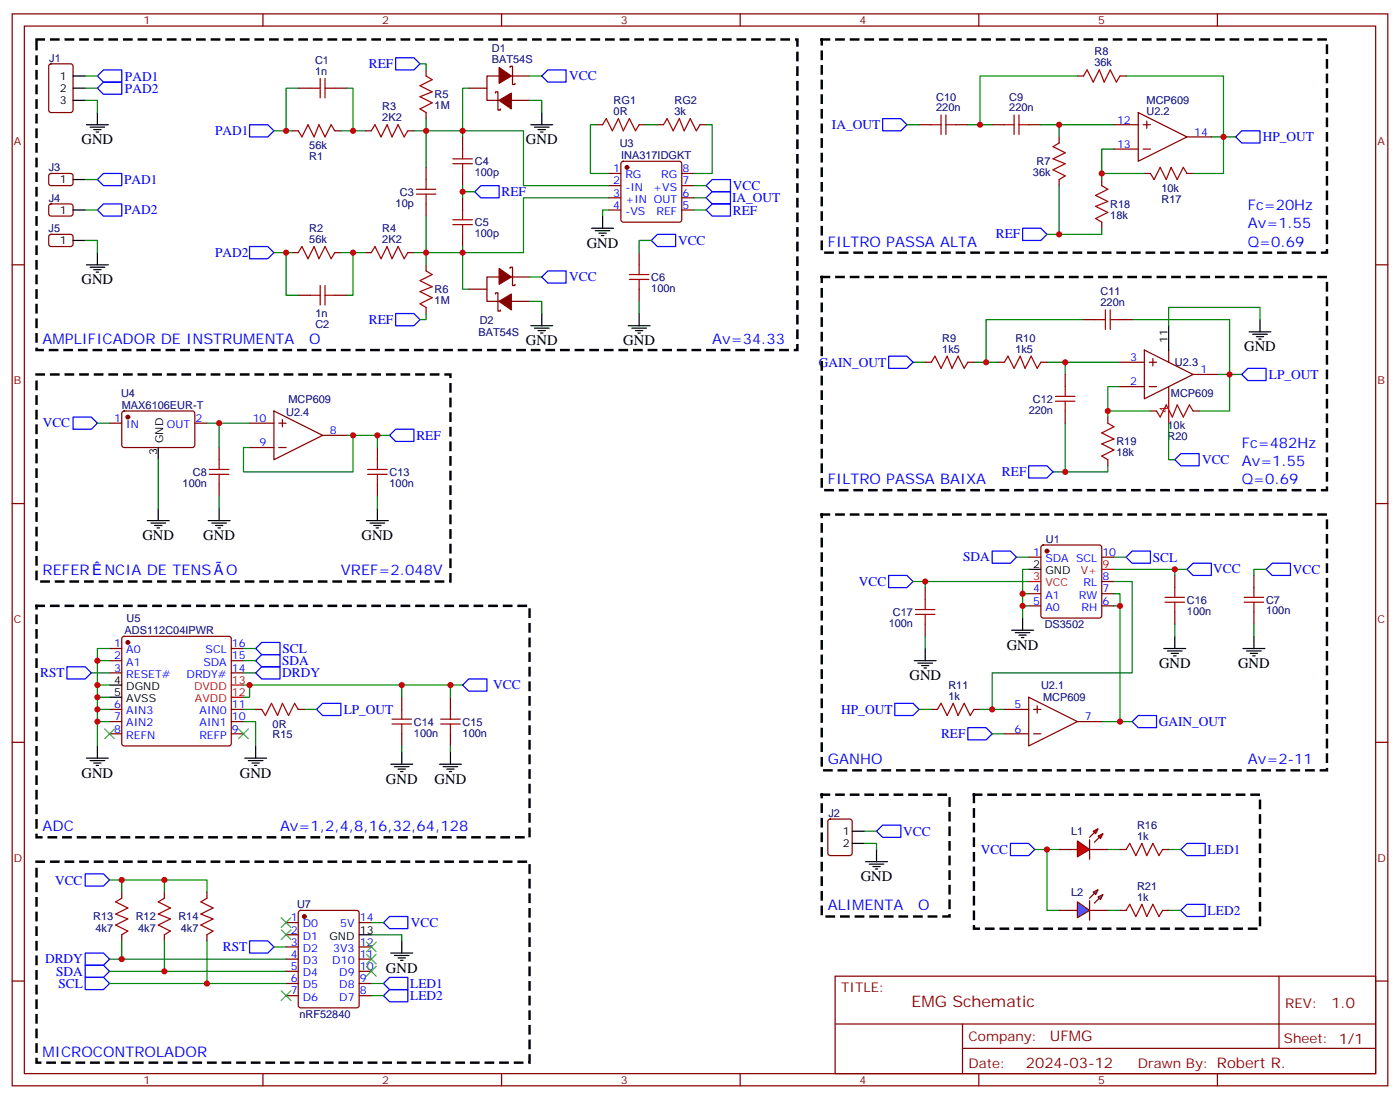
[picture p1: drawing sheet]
<svg xmlns="http://www.w3.org/2000/svg" width="406mm" height="318mm" viewBox="0 0 406 318" stroke-linecap="round" stroke-linejoin="round" font-family="sans-serif">
<g fill="none" stroke="#870000" stroke-width=".35">
<path d="M3.5 4h398.7v310.5h-398.7zM7.1 7.5h391.5v303.4h-391.5zM14.3 18.7l.5-.2h5.7l.6 .4 .1 13-.5 .6-5.9 .1-.6-.5-.1-12.9zM76.2 4v3.5M145.3 4v3.5M147.8 19.5v-.3h.7v5.3h.7v-.4M214.5 4v3.5M283.6 4v3.5M352.8 4v3.5M84.7 37.9h1.7M86.4 25.5h3.6M97 37.9h1.8"/>
<path d="M97 25.5h3.5M105.8 37.9h1.8M118.2 37.9h1.7M123.5 20.2v1.8M123.5 32.6v1.8M134.1 39.7v3.5M135.8 25.5h5.3M143.6 27v-.4h.7v5.3h.7v-.4M144.6 22h-3.5v7.1h3.5M148.2 29.1h5.3M148.2 22h5.3M172.9 36.1h1.7"/>
<path d="M185.2 36.1h1.8M190.5 36.1h1.8M202.8 36.1h1.8M266.3 36.1h3.6M276.9 36.1h3.6M287.5 36.1h3.5M298.1 36.1h3.5M306.9 39.7v1.7M312.2 22h1.8M322.8 36.1h7M324.6 22h1.7M329.8 32.6l14.2 7.1-14.2 7z"/>
<path d="M331.3 36.1h2.1M332.3 35.1v2.1M344 39.7h7M14.3 50.4l.5-.2 5.9 .1 .5 .6-.1 2.4-.6 .5-6-.1-.4-.6v-2.2zM14.3 59.3l.5-.2h5.9l.5 .7-.1 2.4-.6 .4-6-.1-.4-.6v-2.1zM123.5 48.5v3.5M123.5 59.1v3.5M134.1 50.2v3.6M134.1 57.3v3.5M176.4 50.2h3.5M176.4 53.8h3.5M176.4 57.3h3.5"/>
<path d="M180.2 46.9l.4-.2h16.2l.5 .2 .3 .5v16.2l-.3 .5-.5 .2h-16.2l-.5-.2-.2-.5v-16.2zM197.6 50.2h3.5M197.6 53.8h3.5M197.6 57.3h3.5M306.9 52v1.8M319.3 52v1.8M322.8 43.2h7M331.3 43.2h2.1M331.6 50.2h1.8M344 50.2h1.7M3.5 76.7h3.6M14.3 68.1l.5-.2h5.9l.5 .7-.1 2.4-.6 .4-6-.1-.4-.6v-2.1z"/>
<path d="M84.7 73.2h1.7M97 73.2h1.8M105.8 73.2h1.8M118.2 73.2h1.7M123.5 76.7v1.8M134.1 67.9v3.5M147.8 77.8v-.4h.7v5.3h.7v-.4M176.4 60.8h3.5M185.2 73.2v3.5M197.6 60.8h3.5M319.3 64.3v1.8M398.6 76.7h3.6"/>
<path d="M86.4 85.5h3.6M97 85.5h3.5M123.5 89v1.8M135.8 83.7h5.3M143.6 85.2v-.4h.7v5.3h.7v-.4M144.6 80.2h-3.5v7.1h3.5M148.2 87.3h5.3M148.2 80.2h5.3M185.2 83.7v3.6M314 92.6h3.5M324.6 92.6h3.5M35.5 119.2l.5-.2 20 .1 .4 .6v9.5l-.7 .4-20-.1-.4-.6v-9.2z"/>
<path d="M79.4 119l14.1 7.1-14.1 7zM268.1 104.9h1.8M280.5 104.9h1.7M289.3 104.9h1.7M301.6 104.9h1.8M308.7 108.4v3.6M308.7 119v3.6M324.6 104.9h7M324.6 112h7M331.6 101.4l14.1 7-14.1 7.1zM333 104.9h2.1M333 112h2.1"/>
<path d="M333.4 119h1.7M334.1 103.9v2.1M338.7 101.4v3.5M338.7 112v3.5M345.7 119h1.8M345.7 108.4h7.1M31.7 122.6h3.6M56.4 122.6h3.6M63.5 129.6v3.5M72.3 122.6h7.1M72.3 129.6h7.1M80.8 122.6h2.1"/>
<path d="M80.8 129.6h2.1M81.8 121.5v2.1M93.5 126.1h7M109.4 129.6v3.5M321 120.8v1.8M321 133.1v1.8M3.5 145.8h3.6M63.5 140.2v3.5M109.4 140.2v3.5M301.9 158l.4-.2h16.3l.5 .2 .2 .5v19.8l-.3 .5-.4 .2h-16.3l-.5-.2-.2-.5v-19.8zM398.6 145.8h3.6M268.1 170.2v3.5"/>
<path d="M298.1 161.4h3.5M298.1 171.9h3.5M298.1 175.5h3.5M319.3 161.4h3.5M319.3 171.9h3.5M319.3 175.5h3.5M319.3 168.4h3.5M340.4 166.7v3.5M340.4 177.2v3.6M363.4 166.7v3.5M363.4 177.2v3.6M31.7 187.8h3.6"/>
<path d="M31.7 191.3h3.6M31.7 194.9h3.6M35.5 184.5l.5-.2h30.3l.5 .2 .2 .5v30.3l-.2 .5-.5 .2h-30.3l-.5-.2-.2-.5v-30.3zM67 187.8h3.6M67 191.3h3.6M67 194.9h3.6M268.1 180.8v3.5M3.5 215h3.6M31.7 205.5h3.6M31.7 209h3.6M31.7 212.5h3.6M67 205.5h3.6"/>
<path d="M67 209h3.6M67 212.5h3.6M74.1 205.5h1.7M86.4 205.5h1.8M116.4 201.9v3.6M116.4 212.5v3.5M130.5 201.9v3.6M130.5 212.5v3.5M269.9 205.5h1.7M282.2 205.5h1.8M291 205.5h7.1M291 212.5h7.1"/>
<path d="M298.1 201.9l14.1 7.1-14.1 7zM299.5 205.5h2.1M299.5 212.5h2.1M300.6 204.4v2.1M312.2 209h7.1M398.6 215h3.6M240.1 237.4l.5-.2h5.6l.7 .4v9.5l-.4 .6-5.9 .1-.7-.5v-9.4zM35.3 258.4v1.7M47.6 258.4v1.7M60 258.4v1.7M35.3 270.7v1.8M47.6 270.7v1.8"/>
<path d="M60 270.7v1.8M82.9 267.2h3.5M82.9 270.7h3.5M82.9 274.2h3.5M82.9 277.8h3.5M86.7 263.9l.4-.2h16.3l.6 .4 .1 27.1-.5 .6-16.5 .1-.6-.5-.1-27zM104.1 267.2h3.5M104.1 274.2h3.5M104.1 277.8h3.5M3.5 284.1h3.6M82.9 281.3h3.5M82.9 284.8h3.5"/>
<path d="M82.9 288.4h3.5M104.1 281.3h3.5M104.1 284.8h3.5M104.1 288.4h3.5M242 282.7h156.6v28.2h-156.6zM242 296.6h156.5M278.9 296.6v14.1M370.6 282.7v20.9M398.6 284.1h3.6M76.2 310.9v3.6M145.3 310.9v3.6M214.5 310.9v3.6"/>
<path d="M278.9 303.6h119.6M283.6 310.9v3.6M352.8 310.9v3.6"/>
</g>
<g fill="none" stroke="#a10000" stroke-width=".35">
<path d="M86.4 37.9l1.1 1.8 1.8-3.6 1.7 3.6 1.4-3.6 1.8 3.6 1.8-3.6 1 1.8M90 25.5h2.8M92.8 22.7v5.7M94.2 22.7v5.7M94.2 25.5h2.8M107.6 37.9l1.1-1.8 1.7 3.6 1.8-3.6 1.4 3.6 1.8-3.6 1.7 3.6 1.1-1.8M123.5 22l1.7 1.1-3.5 1.7 3.5 1.8-3.5 1.4 3.5 1.8-3.5 1.7 1.8 1.1M174.6 36.1l1.1-1.7 1.7 3.5 1.8-3.5 1.4 3.5 1.8-3.5 1.7 3.5 1.1-1.8M192.3 36.1l1-1.7 1.8 3.5 1.7-3.5 1.5 3.5 1.7-3.5 1.8 3.5 1-1.8M269.9 36.1h2.8M272.7 33.3v5.6M274.1 36.1h2.8"/>
<path d="M274.1 33.3v5.6M291 36.1h2.9M293.9 33.3v5.6M295.3 36.1h2.8M295.3 33.3v5.6M314 22l1-1.8 1.8 3.6 1.8-3.6 1.4 3.6 1.7-3.6 1.8 3.6 1.1-1.8M120.6 56.2h5.7M120.6 54.8h5.7M123.5 52v2.8M123.5 56.2v2.9M131.2 47.4h5.7M131.2 46h5.7"/>
<path d="M134.1 43.2v2.8M134.1 47.4v2.8M306.9 41.4l-1.7 1.1 3.5 1.7-3.5 1.8 3.5 1.4-3.5 1.8 3.5 1.7-1.8 1.1M319.3 53.8l1.7 1-3.5 1.8 3.5 1.7-3.5 1.5 3.5 1.7-3.5 1.8 1.8 1M333.4 50.2l1 1.8 1.8-3.5 1.8 3.5 1.4-3.5 1.7 3.5 1.8-3.5 1.1 1.7M86.4 73.2l1.1-1.8 1.8 3.5 1.7-3.5 1.4 3.5 1.8-3.5 1.8 3.5 1-1.7M107.6 73.2l1.1-1.8 1.7 3.5 1.8-3.5 1.4 3.5 1.8-3.5 1.7 3.5 1.1-1.7M123.5 78.5l1.7 1-3.5 1.8 3.5 1.7-3.5 1.5 3.5 1.7-3.5 1.8 1.8 1M131.2 65.1h5.7M131.2 63.6h5.7M134.1 60.8v2.8M134.1 65.1v2.8"/>
<path d="M182.4 79.5h5.6M185.2 76.7v2.8M90 85.5h2.8M92.8 82.7v5.6M94.2 82.7v5.6M94.2 85.5h2.8M182.4 80.9h5.6M185.2 80.9v2.8M317.5 92.6h2.8M320.3 89.7v5.7M321.7 92.6h2.9M321.7 89.7v5.7"/>
<path d="M269.9 104.9l1-1.7 1.8 3.5 1.8-3.5 1.4 3.5 1.7-3.5 1.8 3.5 1.1-1.8M291 104.9l1.1-1.7 1.8 3.5 1.7-3.5 1.4 3.5 1.8-3.5 1.8 3.5 1-1.8M305.9 116.2h5.6M305.9 114.8h5.6M308.7 112v2.8M308.7 116.2v2.8M335.1 119l1.1 1.8 1.8-3.5 1.7 3.5 1.4-3.5 1.8 3.5 1.8-3.5 1 1.7M60.7 137.4h5.6M60.7 136h5.6M63.5 133.1v2.9M63.5 137.4v2.8M106.5 137.4h5.7"/>
<path d="M106.5 136h5.7M109.4 133.1v2.9M109.4 137.4v2.8M321 122.6l1.8 1-3.5 1.8 3.5 1.7-3.5 1.5 3.5 1.7-3.5 1.8 1.7 1M265.3 177.9h5.6M265.3 176.5h5.6M268.1 173.7v2.8M268.1 177.9v2.9M337.6 174.4h5.7M337.6 173h5.7M340.4 170.2v2.8M340.4 174.4v2.8"/>
<path d="M360.5 174.4h5.7M360.5 173h5.7M363.4 170.2v2.8M363.4 174.4v2.8M75.8 205.5l1.1 1.7 1.8-3.5 1.7 3.5 1.4-3.5 1.8 3.5 1.8-3.5 1 1.8M113.6 209.7h5.6M113.6 208.3h5.6M116.4 205.5v2.8M116.4 209.7v2.8M127.7 209.7h5.6M127.7 208.3h5.6M130.5 205.5v2.8"/>
<path d="M130.5 209.7v2.8M271.6 205.5l1.1-1.8 1.8 3.5 1.7-3.5 1.4 3.5 1.8-3.5 1.8 3.5 1-1.7M35.3 260.1l-1.8 1.1 3.5 1.8-3.5 1.7 3.5 1.4-3.5 1.8 3.5 1.8-1.7 1M47.6 260.1l-1.7 1.1 3.5 1.8-3.5 1.7 3.5 1.4-3.5 1.8 3.5 1.8-1.8 1M60 260.1l-1.8 1.1 3.5 1.8-3.5 1.7 3.5 1.4-3.5 1.8 3.5 1.8-1.7 1"/>
</g>
<g fill="none" stroke="#008700" stroke-width=".35">
<path d="M121.7 18.5h1.8v1.7M24.7 29.1h3.5v3.5M24.7 22h3.5M24.7 25.5h3.5M79.4 37.9h5.3M86.4 25.5h-3.5v12.4M100.5 25.5h1.8v12.4h-3.5M102.3 37.9h3.5M119.9 37.9h3.6v10.6M123.5 34.4v3.5h28.2v15.9h24.7M135.8 25.5h-1.7v14.2M153.5 29.1h3.5v3.5"/>
<path d="M153.5 22h3.5M172.9 36.1h-1.8v14.1h5.3M187 36.1h3.5M204.6 36.1h1.8v14.1h-5.3M262.8 36.1h3.5M280.5 36.1h7M301.6 36.1h5.3v3.6M306.9 36.1h15.9M312.2 22h-28.2v14.1M326.3 22h28.2v17.7h-3.5M358.1 39.7h-3.6v10.5h-8.8M24.7 52h3.5"/>
<path d="M134.1 53.8v3.5M134.1 55.5h3.5M176.4 57.3h-24.7v15.9h-28.2v3.5M201.1 53.8h3.5M201.1 57.3h3.5M306.9 53.8v14.1h-3.5M319.3 50.2h12.3M322.8 43.2h-3.5v8.8M24.7 69.6h3.5v3.6M24.7 60.8h3.5M79.4 73.2h5.3M82.9 73.2v12.3h3.5"/>
<path d="M98.8 73.2h3.5v12.3h-1.8M102.3 73.2h3.5M123.5 62.6v10.6h-3.6M134.1 71.4v12.3h1.7M176.4 60.8h-1.8v1.8M188.7 69.6h-3.5v3.6M201.1 60.8h3.5M319.3 66.1v1.8h-12.4M123.5 90.8v1.8h-1.8M153.5 87.3h3.5v3.5M153.5 80.2h3.5M185.2 87.3v3.5"/>
<path d="M314 92.6h-28.2v12.3M328.1 92.6h28.2v15.8h-3.5M365.1 92.6v-3.6h-26.4v5.3M264.6 104.9h3.5M282.2 104.9h7.1M303.4 104.9h5.3v3.5M308.7 104.9h15.9M321 119h12.4M324.6 112h-3.6v8.8M359.8 108.4h-3.5v10.6h-8.8M28.2 122.6h3.5M45.9 133.1v14.1"/>
<path d="M60 122.6h12.3M63.5 122.6v7M100.5 126.1h1.8v10.6h-31.7v-7.1h1.7M102.3 126.1h7.1v3.5M109.4 126.1h3.5M308.7 122.6v14.1h-3.5M321 134.9v1.8h-12.3M338.7 122.6v10.5h1.7M63.5 143.7v3.5M109.4 143.7v3.5M264.6 168.4h33.5M268.1 168.4v1.8"/>
<path d="M294.6 161.4h3.5M296.3 171.9h1.8M298.1 175.5h-1.8v3.5M298.1 164.9h-1.8v10.6M322.8 171.9h1.8v3.6h-1.8M322.8 168.4h5.3v26.5h-40.6v10.6M322.8 161.4h3.5M322.8 164.9h17.6M324.6 175.5v33.5M344 164.9h-3.6v1.8M366.9 164.9h-3.5v1.8M26.5 194.9h5.2"/>
<path d="M28.2 191.3h3.5M31.7 198.4h-3.5v7.1M31.7 187.8h-3.5v10.6M70.6 194.9h3.5M70.6 187.8h3.5M70.6 191.3h3.5M70.6 198.4h45.8M72.3 198.4v3.5h-1.7M130.5 198.4h3.6M268.1 184.3v3.5M340.4 180.8v3.5M363.4 180.8v3.5"/>
<path d="M28.2 209h3.5M28.2 201.9h3.5M31.7 205.5h-3.5v10.5M70.6 209h3.5v7M70.6 205.5h3.5M88.2 205.5h3.5M116.4 201.9v-3.5h14.1v3.5M116.4 216v1.8M130.5 216v1.8M266.3 205.5h3.6M284 205.5h7M287.5 212.5h3.5"/>
<path d="M319.3 209h8.8M31.7 254.8h28.3v3.6M35.3 254.8v3.6M47.6 254.8v3.6M250.5 244.3h3.5v1.7M250.5 240.7h3.5M299.9 246h3.5v17.7h3.5M338.7 246h3.5M31.7 277.8h51.2M35.3 272.5v5.3M47.6 272.5v8.8M60 272.5v12.3"/>
<path d="M79.4 274.2h3.5M107.6 270.7h8.8v1.8M107.6 267.2h3.5M321 263.7h3.6M338.7 263.7h3.5M31.7 281.3h51.2M31.7 284.8h51.2M107.6 284.8h3.5M107.6 288.4h3.5"/>
</g>
<g fill="none" stroke="#00f" stroke-width=".35">
<path d="M114.7 16.7h5.2l1.8 1.8-1.8 1.7h-5.2zM28.2 22l1.8-1.8h5.3v3.6h-5.3zM30 23.8h5.3v3.5h-5.3l-1.8-1.8zM72.3 36.1h5.3l1.8 1.8-1.8 1.8h-5.3zM157 22l1.7-1.8h5.3v3.6h-5.3zM255.8 34.4h5.3l1.7 1.7-1.7 1.8h-5.3zM358.1 39.7l1.7-1.8h5.3v3.5h-5.3zM30 50.2h5.3v3.6h-5.3l-1.8-1.8zM30 59.1h5.3v3.5h-5.3l-1.8-1.8zM139.3 53.8h5.3v3.5h-5.3l-1.7-1.8zM204.6 53.8l1.8-1.8h5.3v3.5h-5.3zM204.6 57.3l1.8-1.8h5.3v3.6h-5.3z"/>
<path d="M206.4 59.1h5.3v3.5h-5.3l-1.8-1.8zM72.3 71.4h5.3l1.8 1.8-1.8 1.7h-5.3zM190.5 67.9h5.3v3.5h-5.3l-1.8-1.8zM296.3 66.1h5.3l1.8 1.8-1.8 1.7h-5.3zM114.7 90.8h5.2l1.8 1.8-1.8 1.7h-5.2zM157 80.2l1.7-1.7h5.3v3.5h-5.3zM257.5 103.2h5.3l1.8 1.7-1.8 1.8h-5.3zM361.6 106.7h5.3v3.5h-5.3l-1.8-1.8zM21.2 120.8h5.3l1.7 1.8-1.7 1.7h-5.3zM114.7 124.3h5.2v3.5h-5.2l-1.8-1.7zM298.1 134.9h5.3l1.8 1.8-1.8 1.7h-5.3zM340.4 133.1l1.8-1.7h5.3v3.5h-5.3z"/>
<path d="M287.5 159.6h5.3l1.8 1.8-1.8 1.7h-5.3zM257.5 166.7h5.3l1.8 1.7-1.8 1.8h-5.3zM326.3 161.4l1.8-1.8h5.3v3.5h-5.3zM345.7 163.1h5.3v3.6h-5.3l-1.7-1.8zM366.9 164.9l1.8-1.8h5.2v3.6h-5.2zM19.4 193.1h5.3l1.8 1.8-1.8 1.7h-5.3zM74.1 187.8l1.7-1.7h5.3v3.5h-5.3zM74.1 191.3l1.7-1.7h5.3v3.5h-5.3zM74.1 194.9l1.7-1.8h5.3v3.5h-5.3zM134.1 198.4l1.7-1.8h5.3v3.6h-5.3zM91.7 205.5l1.8-1.8h5.3v3.5h-5.3zM259.3 203.7h5.3l1.7 1.8-1.7 1.7h-5.3z"/>
<path d="M280.5 210.7h5.3l1.7 1.8-1.7 1.8h-5.3zM328.1 209l1.7-1.8h5.3v3.5h-5.3zM24.7 253.1h5.3l1.7 1.7-1.7 1.8h-5.3zM254 240.7l1.8-1.7h5.3v3.5h-5.3zM292.8 244.3h5.3l1.8 1.7-1.8 1.8h-5.3zM342.2 246l1.8-1.7h5.2v3.5h-5.2zM24.7 279.5h5.3l1.7 1.8-1.7 1.8h-5.3zM24.7 276h5.3l1.7 1.8-1.7 1.7h-5.3zM72.3 272.5h5.3l1.8 1.7-1.8 1.8h-5.3zM111.1 267.2l1.8-1.8h5.3v3.6h-5.3zM342.2 263.7l1.8-1.8h5.2v3.5h-5.2zM24.7 283.1h5.3l1.7 1.7-1.7 1.8h-5.3z"/>
<path d="M111.1 284.8l1.8-1.7h5.3v3.5h-5.3zM112.9 286.6h5.3v3.5h-5.3l-1.8-1.7z"/>
</g>
<g fill="#870000" stroke="#870000" stroke-width=".35">
<path d="M144.6 19.5l3.6 2.5-3.6 2.1z"/>
<path d="M144.6 29.1l3.6-2.1v4.5z"/>
<path d="M144.6 77.8l3.6 2.4-3.6 2.1z"/>
<path d="M144.6 87.3l3.6-2.1v4.5z"/>
<circle cx="181.7" cy="48.5" r=".53"/>
<circle cx="37" cy="120.8" r=".53"/>
<circle cx="37" cy="186.1" r=".53"/>
<circle cx="303.4" cy="159.6" r=".53"/>
<circle cx="88.2" cy="265.4" r=".53"/>
</g>
<path d="M10.6 11.4h220.5v90h-220.5zM238.1 11.4h146.4v61.8h-146.4zM238.1 80.2h146.4v61.8h-146.4zM10.6 108.4h119.9v60h-119.9zM238.1 149h146.4v74.1h-146.4zM10.6 175.5h142.9v67h-142.9zM238.1 230.2h37.1v35.2h-37.1zM282.2 230.2h82.9v38.8h-82.9zM10.6 249.6h142.9v58.2h-142.9z" fill="none" stroke="#000" stroke-width=".71" stroke-dasharray="2.1 2.1"/>
<g fill="none" stroke="#000" stroke-width=".35">
<path d="M21.2 29.1h3.5M21.2 22h3.5M21.2 25.5h3.5M25 36.1h6.4M26.1 36.8h4.2M27.2 37.5h2.1M27.9 38.2h.7M28.2 32.6v3.5M153.8 36.1h6.4M154.9 36.8h4.2M155.9 37.5h2.1M156.6 38.2h.7"/>
<path d="M157 32.6v3.5M21.2 52h3.5M21.2 60.8h3.5M21.2 69.6h3.5M25 76.7h6.4M26.1 77.4h4.2M27.2 78.1h2.1M27.9 78.8h.7M28.2 73.2v3.5M171.4 66.1h6.4M172.5 66.8h4.2M173.6 67.5h2.1"/>
<path d="M174.3 68.2h.7M174.6 62.6v3.5M153.8 94.3h6.4M154.9 95h4.2M155.9 95.7h2.1M156.6 96.4h.7M157 90.8v3.5M182 94.3h6.4M183.1 95h4.2M184.1 95.7h2.2M184.9 96.4h.7M185.2 90.8v3.5"/>
<path d="M338.7 94.3v7.1M361.9 96.1h6.4M363 96.8h4.2M364.1 97.5h2.1M364.8 98.2h.7M365.1 92.6v3.5M45.9 129.6v3.5M42.7 150.8h6.3M43.7 151.5h4.3M44.8 152.2h2.1M45.5 152.9h.7M45.9 147.2v3.6"/>
<path d="M60.3 150.8h6.4M61.4 151.5h4.2M62.4 152.2h2.2M63.1 152.9h.8M63.5 147.2v3.6M106.2 150.8h6.3M107.2 151.5h4.3M108.3 152.2h2.1M109 152.9h.7M109.4 147.2v3.6M296.3 179v3.5M298.1 164.9h3.5"/>
<path d="M31.7 198.4h3.6M264.9 191.3h6.4M266 192.1h4.2M267.1 192.8h2.1M267.8 193.5h.7M268.1 187.8v3.5M293.2 182.5h6.3M294.2 183.2h4.2M295.3 183.9h2.1M296 184.6h.7M337.3 187.8h6.3M338.3 188.5h4.2"/>
<path d="M339.4 189.2h2.1M340.1 189.9h.7M340.4 184.3v3.5M360.2 187.8h6.3M361.2 188.5h4.3M362.3 189.2h2.1M363 189.9h.7M363.4 184.3v3.5M25 219.6h6.4M28.2 216v3.6M31.7 201.9h3.6M70.9 219.6h6.4"/>
<path d="M74.1 216v3.6M116.4 217.8v3.5M130.5 217.8v3.5M26.1 220.3h4.2M27.2 221h2.1M27.9 221.7h.7M72 220.3h4.2M73 221h2.1M73.7 221.7h.7M113.2 221.3h6.4M114.3 222h4.2M115.4 222.7h2.1"/>
<path d="M116.1 223.4h.7M127.4 221.3h6.3M128.4 222h4.2M129.5 222.7h2.1M130.2 223.4h.7M246.9 240.7h3.6M246.9 244.3h3.6M250.8 249.6h6.4M251.9 250.3h4.2M252.9 251h2.2M253.6 251.7h.8M254 246v3.6"/>
<path d="M104.1 270.7h3.5M113.2 276h6.4M114.3 276.7h4.2M115.4 277.4h2.1M116.1 278.1h.7M116.4 272.5v3.5"/>
</g>
<path d="M338.7 115.5v7.1M298.1 168.4h3.5M319.3 164.9h3.5M67 198.4h3.6M67 201.9h3.6" fill="none" stroke="#f00" stroke-width=".35"/>
<g fill="none" stroke="#3c3" stroke-width=".35">
<path d="M30.3 211.1l2.9 2.8M33.2 211.1l-2.9 2.8M69.1 211.1l2.9 2.8M72 211.1l-2.9 2.8M81.5 269.3l2.8 2.8M81.5 265.8l2.8 2.8M84.3 269.3l-2.8 2.8M84.3 265.8l-2.8 2.8M106.2 272.8l2.8 2.9M106.2 276.4l2.8 2.8M106.2 279.9l2.8 2.8M109 272.8l-2.8 2.9"/>
<path d="M109 276.4l-2.8 2.8M109 279.9l-2.8 2.8M81.5 286.9l2.8 2.9M84.3 286.9l-2.8 2.9"/>
</g>
<path d="M312.2 261.2l3.5 2.5-3.5 2.1z" fill="#09f" stroke="#870000" stroke-width=".35"/>
<path d="M315.7 260.8v5.7z" fill="#f00" stroke="#870000" stroke-width=".35"/>
<g fill="#870000" stroke="#870000" stroke-width=".35">
<path d="M315.7 260.1l1.4-1.4z"/>
<path d="M317.1 261.5l1.5-1.4z"/>
</g>
<g fill="#09f" stroke="#870000" stroke-width=".35">
<path d="M316.8 258.4l1.4-.7-.7 1.4z"/>
<path d="M318.2 259.8l1.4-.7-.7 1.4z"/>
</g>
<path d="M306.9 263.7h5.3M315.7 263.7h5.3" fill="none" stroke="#870000" stroke-width=".35"/>
<path d="M303.4 246h3.5M321 246h3.6" fill="none" stroke="#008700" stroke-width=".35"/>
<g fill="#f00" stroke="#870000" stroke-width=".35">
<path d="M312.2 243.6l3.5 2.4-3.5 2.1z"/>
<path d="M315.7 243.2v5.6z"/>
</g>
<g fill="#870000" stroke="#870000" stroke-width=".35">
<path d="M315.7 242.5l1.4-1.4z"/>
<path d="M317.1 243.9l1.5-1.4z"/>
</g>
<g fill="#f00" stroke="#870000" stroke-width=".35">
<path d="M316.8 240.7l1.4-.7-.7 1.4z"/>
<path d="M318.2 242.1l1.4-.7-.7 1.5z"/>
</g>
<path d="M306.9 246h5.3M315.7 246h5.3M324.6 246h1.7M336.9 246h1.8M324.6 263.7h1.7M336.9 263.7h1.8" fill="none" stroke="#870000" stroke-width=".35"/>
<path d="M326.3 246l1.1-1.7 1.7 3.5 1.8-3.5 1.4 3.5 1.8-3.5 1.7 3.5 1.1-1.8M326.3 263.7l1.1-1.8 1.7 3.5 1.8-3.5 1.4 3.5 1.8-3.5 1.7 3.5 1.1-1.7" fill="none" stroke="#a10000" stroke-width=".35"/>
<g fill="#c00">
<circle cx="306.9" cy="36.1" r=".88"/>
<circle cx="284" cy="36.1" r=".88"/>
<circle cx="285.8" cy="104.9" r=".88"/>
<circle cx="308.7" cy="104.9" r=".88"/>
<circle cx="123.5" cy="37.9" r=".88"/>
<circle cx="134.1" cy="37.9" r=".88"/>
<circle cx="123.5" cy="73.2" r=".88"/>
<circle cx="134.1" cy="73.2" r=".88"/>
<circle cx="102.3" cy="37.9" r=".88"/>
<circle cx="102.3" cy="73.2" r=".88"/>
<circle cx="82.9" cy="73.2" r=".88"/>
<circle cx="82.9" cy="37.9" r=".88"/>
<circle cx="134.1" cy="55.5" r=".88"/>
<circle cx="28.2" cy="209" r=".88"/>
<circle cx="28.2" cy="205.5" r=".88"/>
<circle cx="28.2" cy="201.9" r=".88"/>
<circle cx="130.5" cy="198.4" r=".88"/>
<circle cx="354.5" cy="39.7" r=".88"/>
<circle cx="319.3" cy="50.2" r=".88"/>
<circle cx="306.9" cy="67.9" r=".88"/>
<circle cx="356.3" cy="108.4" r=".88"/>
<circle cx="321" cy="119" r=".88"/>
<circle cx="308.7" cy="136.7" r=".88"/>
<circle cx="296.3" cy="175.5" r=".88"/>
<circle cx="296.3" cy="171.9" r=".88"/>
<circle cx="324.6" cy="209" r=".88"/>
<circle cx="324.6" cy="175.5" r=".88"/>
<circle cx="287.5" cy="205.5" r=".88"/>
<circle cx="28.2" cy="198.4" r=".88"/>
<circle cx="28.2" cy="191.3" r=".88"/>
<circle cx="35.3" cy="254.8" r=".88"/>
<circle cx="47.6" cy="254.8" r=".88"/>
<circle cx="102.3" cy="126.1" r=".88"/>
<circle cx="109.4" cy="126.1" r=".88"/>
<circle cx="63.5" cy="122.6" r=".88"/>
<circle cx="35.3" cy="277.8" r=".88"/>
<circle cx="47.6" cy="281.3" r=".88"/>
<circle cx="60" cy="284.8" r=".88"/>
<circle cx="268.1" cy="168.4" r=".88"/>
<circle cx="340.4" cy="164.9" r=".88"/>
<circle cx="116.4" cy="198.4" r=".88"/>
<circle cx="72.3" cy="198.4" r=".88"/>
<circle cx="303.4" cy="246" r=".88"/>
</g>
<text font-size="4.6" fill="#800" x="264.1" y="291.7">EMG Schematic</text>
<g font-size="4.2">
<text x="23.6" y="41.8">GND</text>
<text x="152.4" y="41.8">GND</text>
<text x="170" y="71.8">GND</text>
<text x="23.6" y="82.3">GND</text>
<text x="152.4" y="100">GND</text>
<text x="180.6" y="100">GND</text>
<text x="360.5" y="101.7">GND</text>
<text x="41.3" y="156.4">GND</text>
<text x="58.9" y="156.4">GND</text>
<text x="104.8" y="156.4">GND</text>
<text x="291.7" y="188.2">GND</text>
<text x="263.6" y="197">GND</text>
<text x="335.9" y="193.5">GND</text>
<text x="358.8" y="193.5">GND</text>
<text x="23.6" y="225.2">GND</text>
<text x="69.5" y="225.2">GND</text>
<text x="111.8" y="227">GND</text>
<text x="125.9" y="227">GND</text>
<text x="249.4" y="255.2">GND</text>
<text x="111.8" y="281.7">GND</text>
</g>
<g font-size="4.2" fill="#00f">
<text x="361.6" y="60.8">Fc=20Hz</text>
<text x="239.9" y="71.4">FILTRO PASSA ALTA</text>
<text x="361.6" y="66.1">Av=1.55</text>
<text x="361.6" y="71.4">Q=0.69</text>
<text x="12.3" y="99.6">AMPLIFICADOR DE INSTRUMENTA</text>
<text x="89.6" y="99.6">O</text>
<text x="206.4" y="99.6">Av=34.33</text>
<text x="359.8" y="129.6">Fc=482Hz</text>
<text x="359.8" y="134.9">Av=1.55</text>
<text x="239.9" y="140.2">FILTRO PASSA BAIXA</text>
<text x="359.8" y="140.2">Q=0.69</text>
<text x="12.3" y="166.7">REFER</text>
<text x="30.2" y="166.7">NCIA DE TENS</text>
<text x="65.5" y="166.7">O</text>
<text x="98.8" y="166.7">VREF=2.048V</text>
<text x="239.9" y="221.3">GANHO</text>
<text x="361.6" y="221.3">Av=2-11</text>
<text x="12.3" y="240.7">ADC</text>
<text x="81.1" y="240.7">Av=1,2,4,8,16,32,64,128</text>
<text x="239.9" y="263.7">ALIMENTA</text>
<text x="266.1" y="263.7">O</text>
<text x="12.3" y="306">MICROCONTROLADOR</text>
</g>
<g font-size="4.2" fill="#800">
<text x="385.8" y="292">1.0</text>
<text x="304.2" y="301.5">UFMG</text>
<text x="297.3" y="309.3">2024-03-12</text>
</g>
<g font-size="3.9" fill="#00f">
<text x="36.2" y="23.4">PAD1</text>
<text x="106.9" y="19.8">REF</text>
<text x="164.9" y="23.2">VCC</text>
<text x="36.2" y="26.9">PAD2</text>
<text x="62.3" y="39.1">PAD1</text>
<text x="241.1" y="37.4">IA_OUT</text>
<text x="365.9" y="40.8">HP_OUT</text>
<text x="36" y="53.3">PAD1</text>
<text x="145.3" y="56.8">REF</text>
<text x="212.2" y="58.5">IA_OUT</text>
<text x="212.4" y="55">VCC</text>
<text x="36" y="62.1">PAD2</text>
<text x="212.4" y="62.1">REF</text>
<text x="196.5" y="70.8">VCC</text>
<text x="288.6" y="69">REF</text>
<text x="62.3" y="74.4">PAD2</text>
<text x="164.9" y="81.4">VCC</text>
<text x="106.9" y="93.8">REF</text>
<text x="237.3" y="106.2">GAIN_OUT</text>
<text x="367.7" y="109.6">LP_OUT</text>
<text x="12.4" y="123.8">VCC</text>
<text x="120.6" y="127.3">REF</text>
<text x="290.3" y="137.8">REF</text>
<text x="348.3" y="134.5">VCC</text>
<text x="279.1" y="162.6">SDA</text>
<text x="334" y="162.7">SCL</text>
<text x="351.5" y="166.1">VCC</text>
<text x="374.6" y="166.2">VCC</text>
<text x="248.9" y="169.7">VCC</text>
<text x="81.8" y="189">SCL</text>
<text x="11.6" y="196.1">RST</text>
<text x="81.7" y="192.5">SDA</text>
<text x="81.7" y="196.1">DRDY</text>
<text x="143" y="199.6">VCC</text>
<text x="99.6" y="206.7">LP_OUT</text>
<text x="243.8" y="206.8">HP_OUT</text>
<text x="272.7" y="213.7">REF</text>
<text x="335.8" y="210.3">GAIN_OUT</text>
<text x="261.8" y="242">VCC</text>
<text x="284.2" y="247.3">VCC</text>
<text x="350" y="247.4">LED1</text>
<text x="15.9" y="256.2">VCC</text>
<text x="119" y="268.5">VCC</text>
<text x="350" y="265">LED2</text>
<text x="64.6" y="275.5">RST</text>
<text x="13" y="279">DRDY</text>
<text x="16.3" y="282.6">SDA</text>
<text x="16.9" y="286.1">SCL</text>
<text x="118.9" y="286">LED1</text>
<text x="118.9" y="289.6">LED2</text>
</g>
<g font-size="3.9" fill="#800">
<text x="243.8" y="287.3">TITLE:</text>
<text x="372.4" y="292">REV:</text>
<text x="280.7" y="301.5">Company:</text>
<text x="372" y="302.1">Sheet: 1/1</text>
<text x="280.7" y="309.2">Date:</text>
<text x="329.7" y="309.3">Draw</text>
<text x="339.9" y="309.3">n By: Robert R.</text>
</g>
<g font-size="3.2" fill="#800">
<text x="41.6" y="7">1</text>
<text x="110.8" y="7">2</text>
<text x="179.9" y="7">3</text>
<text x="249.1" y="7">4</text>
<text x="318.2" y="7">5</text>
<text x="4.1" y="42.1">A</text>
<text x="399.2" y="42.1">A</text>
<text x="4.1" y="111.3">B</text>
<text x="399.2" y="111.3">B</text>
<text x="4.1" y="180.4">C</text>
<text x="399.2" y="180.4">C</text>
<text x="4.1" y="249.6">D</text>
<text x="399.2" y="249.6">D</text>
<text x="41.6" y="313.9">1</text>
<text x="110.8" y="313.9">2</text>
<text x="179.9" y="313.9">3</text>
<text x="249.1" y="313.9">4</text>
<text x="318.2" y="313.9">5</text>
</g>
<g font-size="3.2" fill="#000080">
<text x="14.3" y="17.8">J1</text>
<text x="142.5" y="15">D1</text>
<text x="317.2" y="16">R8</text>
<text x="91.3" y="21.7">1n</text>
<text x="91.3" y="18.4">C1</text>
<text x="142.5" y="18.1">BAT54S</text>
<text x="317.2" y="19.2">36k</text>
<text x="125.9" y="28.4">R5</text>
<text x="271.3" y="29.1">C10</text>
<text x="292.5" y="29.1">C9</text>
<text x="110.8" y="35.1">2K2</text>
<text x="110.8" y="31.8">R3</text>
<text x="125.9" y="31.7">1M</text>
<text x="177.8" y="33.3">0R</text>
<text x="177.8" y="30.1">RG1</text>
<text x="195.4" y="33.3">3k</text>
<text x="195.4" y="30.1">RG2</text>
<text x="271.3" y="32.2">220n</text>
<text x="292.5" y="32.2">220n</text>
<text x="332.3" y="30.2">MCP609</text>
<text x="332.3" y="33.4">U2.2</text>
<text x="89.6" y="43.2">56k</text>
<text x="89.6" y="46.4">R1</text>
<text x="137.6" y="47.8">C4</text>
<text x="179.6" y="42.5">U3</text>
<text x="180" y="46.1">INA317IDGKT</text>
<text x="300.4" y="47.9">R7</text>
<text x="14.1" y="49.6">J3</text>
<text x="137.6" y="51.1">100p</text>
<text x="299.3" y="51">36k</text>
<text x="14.1" y="58.4">J4</text>
<text x="114.6" y="59.9">10p</text>
<text x="115.9" y="56.7">C3</text>
<text x="336.6" y="55.5">10k</text>
<text x="336.6" y="58.7">R17</text>
<text x="137.6" y="65.5">C5</text>
<text x="321.7" y="63.4">18k</text>
<text x="321.7" y="60.2">R18</text>
<text x="14.1" y="67.3">J5</text>
<text x="89.6" y="70.3">56k</text>
<text x="89.6" y="67.1">R2</text>
<text x="110.8" y="70.3">2K2</text>
<text x="110.8" y="67.1">R4</text>
<text x="137.6" y="68.7">100p</text>
<text x="188.7" y="81.3">C6</text>
<text x="125.9" y="88.1">1M</text>
<text x="125.9" y="84.9">R6</text>
<text x="188.7" y="84.5">100n</text>
<text x="318.9" y="88.7">220n</text>
<text x="318.9" y="85.6">C11</text>
<text x="91.4" y="91.9">1n</text>
<text x="91.4" y="95.1">C2</text>
<text x="139" y="93.7">D2</text>
<text x="138.6" y="97.2">BAT54S</text>
<text x="273.1" y="99">R9</text>
<text x="294.2" y="99">R10</text>
<text x="273.1" y="102.1">1k5</text>
<text x="294.2" y="102.1">1k5</text>
<text x="340.5" y="106.1">U2.3</text>
<text x="35.1" y="114.9">U4</text>
<text x="35.3" y="118.4">MAX6106EUR-T</text>
<text x="83.6" y="116.8">MCP609</text>
<text x="298.1" y="119.8">220n</text>
<text x="299.3" y="116.7">C12</text>
<text x="339.3" y="114.9">MCP609</text>
<text x="83" y="120.4">U2.4</text>
<text x="338.3" y="124.3">10k</text>
<text x="323.5" y="129">R19</text>
<text x="338.3" y="127.5">R20</text>
<text x="55.9" y="137.8">C8</text>
<text x="112.9" y="137.8">C13</text>
<text x="323.5" y="132.2">18k</text>
<text x="52.9" y="141">100n</text>
<text x="112.9" y="141">100n</text>
<text x="303.1" y="157.2">U1</text>
<text x="258.8" y="178.4">C17</text>
<text x="344" y="178">100n</text>
<text x="344" y="174.9">C16</text>
<text x="366.9" y="177.8">100n</text>
<text x="366.9" y="174.9">C7</text>
<text x="36.1" y="183.7">ADS112C04IPWR</text>
<text x="36.6" y="180.1">U5</text>
<text x="257.5" y="181.6">100n</text>
<text x="302.7" y="181.9">DS3502</text>
<text x="274.8" y="202.6">1k</text>
<text x="274.8" y="199.5">R11</text>
<text x="301.7" y="199.6">U2.1</text>
<text x="302.3" y="203.1">MCP609</text>
<text x="79" y="210.7">0R</text>
<text x="79" y="213.7">R15</text>
<text x="119.9" y="213.3">100n</text>
<text x="119.9" y="210.1">C14</text>
<text x="134.1" y="213.3">100n</text>
<text x="134.1" y="210.1">C15</text>
<text x="240" y="236.6">J2</text>
<text x="310.4" y="241.9">L1</text>
<text x="329.5" y="243.2">1k</text>
<text x="329.5" y="240">R16</text>
<text x="329.5" y="257.7">R21</text>
<text x="86.1" y="263.1">U7</text>
<text x="310.4" y="259.5">L2</text>
<text x="329.5" y="260.8">1k</text>
<text x="27" y="266.6">R13</text>
<text x="27.7" y="269.8">4k7</text>
<text x="39.3" y="266.6">R12</text>
<text x="40" y="269.8">4k7</text>
<text x="51.7" y="266.6">R14</text>
<text x="52.4" y="269.8">4k7</text>
<text x="86.8" y="294.8">nRF52840</text>
</g>
<g font-size="3.2">
<text x="17.4" y="23.1">1</text>
<text x="17.4" y="26.6">2</text>
<text x="17.4" y="30.1">3</text>
<text x="17.4" y="53.1">1</text>
<text x="17.4" y="61.9">1</text>
<text x="17.4" y="70.7">1</text>
<text x="338.3" y="99.3" transform="rotate(-90 338.3 99.3)">11</text>
<text x="45.5" y="131.8" transform="rotate(-90 45.5 131.8)">3</text>
<text x="47.3" y="128.3" transform="rotate(-90 47.3 128.3)">GND</text>
<text x="299.4" y="164.5">2</text>
<text x="302.9" y="166.3">GND</text>
<text x="33.1" y="198">4</text>
<text x="33.1" y="201.6">5</text>
<text x="36.6" y="199.8">DGND</text>
<text x="36.6" y="203.3">AVSS</text>
<text x="244.2" y="241.8">1</text>
<text x="244.2" y="245.3">2</text>
<text x="95.5" y="272.1">GND</text>
<text x="104.2" y="270.4">13</text>
</g>
<g font-size="3.2" fill="#00f">
<text x="323.7" y="35.8">12</text>
<text x="346.1" y="39.3">14</text>
<text x="323.7" y="42.8">13</text>
<text x="177.7" y="49.9">1</text>
<text x="177.7" y="53.4">2</text>
<text x="181.2" y="51.6">RG</text>
<text x="191.6" y="51.6">RG</text>
<text x="197.7" y="53.4">7</text>
<text x="197.7" y="49.9">8</text>
<text x="177.7" y="56.9">3</text>
<text x="181.2" y="55.2">-IN</text>
<text x="181.2" y="58.7">+IN OUT</text>
<text x="189.3" y="55.2">+VS</text>
<text x="197.7" y="56.9">6</text>
<text x="177.7" y="60.5">4</text>
<text x="181.2" y="62.2">-VS</text>
<text x="190.2" y="62.2">REF</text>
<text x="197.7" y="60.5">5</text>
<text x="327.5" y="104.6">3</text>
<text x="327.5" y="111.6">2</text>
<text x="347.8" y="108.1">1</text>
<text x="33.1" y="122.2">1</text>
<text x="36.6" y="124">IN</text>
<text x="48.4" y="124">OUT</text>
<text x="56.6" y="122.2">2</text>
<text x="73.2" y="122.2">10</text>
<text x="95.6" y="125.7">8</text>
<text x="75.2" y="129.3">9</text>
<text x="299.4" y="161">1</text>
<text x="319.4" y="161">10</text>
<text x="302.9" y="162.8">SDA SCL</text>
<text x="299.4" y="171.6">4</text>
<text x="302.9" y="173.4">A1</text>
<text x="312.6" y="173.4">RW</text>
<text x="314" y="169.8">RL</text>
<text x="319.4" y="171.6">7</text>
<text x="319.4" y="168.1">8</text>
<text x="299.4" y="175.1">5</text>
<text x="302.9" y="176.9">A0</text>
<text x="313.4" y="176.9">RH</text>
<text x="319.4" y="175.1">6</text>
<text x="33.1" y="187.5">1</text>
<text x="33.1" y="191">2</text>
<text x="36.6" y="189.2">A0</text>
<text x="59.6" y="189.2">SCL</text>
<text x="67.2" y="191">15</text>
<text x="67.2" y="187.5">16</text>
<text x="33.1" y="194.5">3</text>
<text x="36.6" y="192.8">A1</text>
<text x="36.6" y="196.3">RESET#</text>
<text x="54.1" y="196.3">DRDY#</text>
<text x="58.9" y="192.8">SDA</text>
<text x="67.2" y="194.5">14</text>
<text x="33.1" y="205.1">6</text>
<text x="33.1" y="208.6">7</text>
<text x="36.6" y="206.9">AIN3</text>
<text x="57.8" y="206.9">AIN0</text>
<text x="67.2" y="208.6">10</text>
<text x="67.2" y="205.1">11</text>
<text x="294" y="205.1">5</text>
<text x="314.3" y="208.6">7</text>
<text x="33.1" y="212.2">8</text>
<text x="36.6" y="210.4">AIN2</text>
<text x="36.6" y="213.9">REFN</text>
<text x="57.8" y="213.9">REFP</text>
<text x="57.8" y="210.4">AIN1</text>
<text x="67.2" y="212.2">9</text>
<text x="294" y="212.2">6</text>
<text x="84.2" y="266.8">1</text>
<text x="87.7" y="268.6">D0</text>
<text x="98.6" y="268.6">5V</text>
<text x="104.2" y="266.8">14</text>
<text x="84.2" y="270.4">2</text>
<text x="84.2" y="273.9">3</text>
<text x="87.7" y="272.1">D1</text>
<text x="87.7" y="275.7">D2</text>
<text x="96.6" y="275.7">3V3</text>
<text x="104.2" y="273.9">12</text>
<text x="84.2" y="277.4">4</text>
<text x="84.2" y="281">5</text>
<text x="87.7" y="279.2">D3</text>
<text x="96.3" y="279.2">D10</text>
<text x="104.2" y="281">10</text>
<text x="104.2" y="277.4">11</text>
<text x="84.2" y="284.5">6</text>
<text x="87.7" y="282.7">D4</text>
<text x="87.7" y="286.2">D5</text>
<text x="98.3" y="286.2">D8</text>
<text x="98.3" y="282.7">D9</text>
<text x="104.2" y="284.5">9</text>
<text x="84.2" y="288">7</text>
<text x="87.7" y="289.8">D6</text>
<text x="98.3" y="289.8">D7</text>
<text x="104.2" y="288">8</text>
</g>
<g font-size="3.2" fill="#f00">
<text x="338.3" y="119.6" transform="rotate(-90 338.3 119.6)">4</text>
<text x="313.2" y="166.3">V+</text>
<text x="319.4" y="164.5">9</text>
<text x="299.4" y="168.1">3</text>
<text x="302.9" y="169.8">VCC</text>
<text x="56.2" y="199.8">DVDD</text>
<text x="56.5" y="203.3">AVDD</text>
<text x="67.2" y="201.6">12</text>
<text x="67.2" y="198">13</text>
</g>
</svg>
